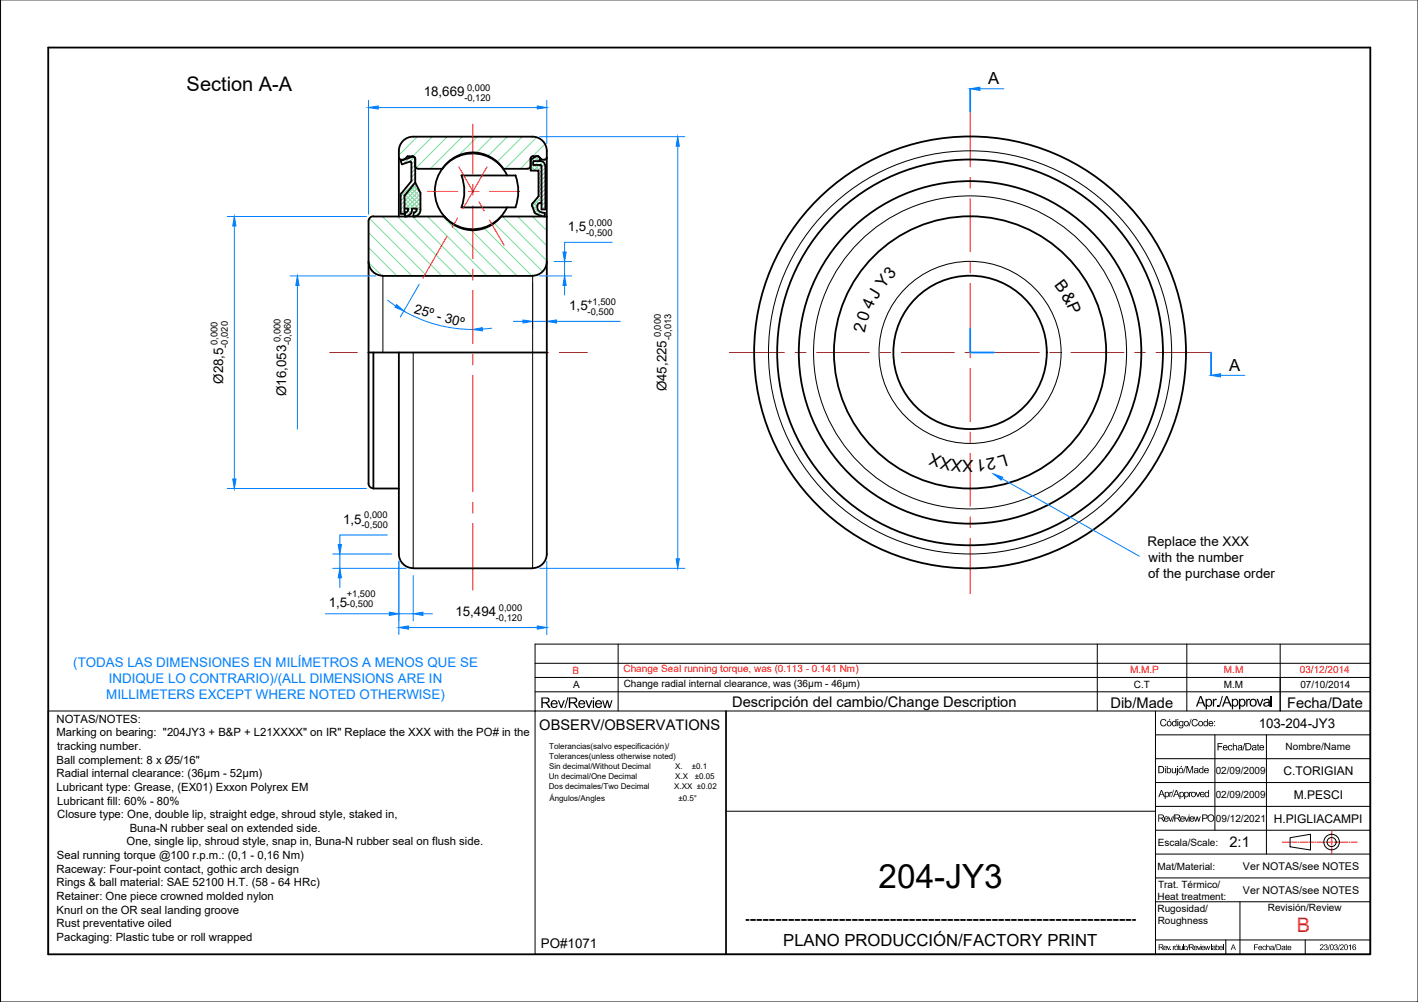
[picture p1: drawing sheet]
<svg xmlns="http://www.w3.org/2000/svg" width="297mm" height="210mm" viewBox="0 0 297 210" stroke-linecap="round" stroke-linejoin="round" font-family="sans-serif">
<!-- layer: B2 -->
<g fill="none" stroke="#007fff" stroke-width=".21">
<path d="M205.3 18.6h5M77.2 21v23.8M79.2 22.5h33.4M113.1 28.6h30.4M114.5 21v9.1M142 30.6v86.5M47.6 45.4h29.1M49.1 47.3v53M60.8 57.8h17.9M62.3 59.8v30.1M87.8 59.5l-4 6.9M111.6 59.3v9.5"/>
<path d="M113.1 57.8h6.6M114.5 56.3v12.5M116.1 54.8h3.6M118.3 54.8v3M118.3 59.8v2M128.2 50.8h-9.9v2M81.2 62.9l1.7 1.2M84.6 65.1a28.9 28.9 0 0 0 14.4 3.9M103 68.7l-2 .2M107.6 67.3h1.9M111.6 67.3h2.9M116.6 67.3h13.3"/>
<path d="M255.7 78.6h5.1M47.6 102.3h29.1M69.7 119.1h15.4M69.7 116h12.4M71.2 116v3.1M81.1 112.1h-9.9v2M83.6 117.6v15.3M113.1 119.1h30.4M114.5 117.6v15.3M209.9 100.3l28.8 16.2M68.1 128.6h13.5M71.2 121v2.1"/>
<path d="M83.6 128.6h3M85.6 131.5h27M86.6 120.6v9.5M88.6 128.6h2"/>
</g>
<g fill="#007fff" stroke="#007fff" stroke-width=".21">
<path d="M83.1 63.8l1.5 1.4-1.9-.8z"/>
<path d="M99 69l2-.4 .1 .7z"/>
<path d="M109.5 67l2.1 .3-2.1 .4z"/>
<path d="M114.5 67.3l2.1-.3v.7z"/>
<path d="M203.2 18.6l2.1-.3v.6z"/>
<path d="M112.6 131.1l1.9 .4-1.9 .3z"/>
<path d="M83.6 131.5l2-.4v.7z"/>
<path d="M77.2 22.5l2-.3v.6z"/>
<path d="M112.6 22.2l1.9 .3-1.9 .3z"/>
<path d="M48.8 100.3h.6l-.3 2z"/>
<path d="M49.1 45.4l.3 1.9h-.6z"/>
<path d="M142 28.6l.3 2h-.7z"/>
<path d="M141.6 117.1h.7l-.3 2z"/>
<path d="M118.3 57.8l.3 2h-.7z"/>
<path d="M117.9 52.8h.7l-.3 2z"/>
<path d="M86.6 128.6l2-.4v.7z"/>
<path d="M81.6 128.2l2 .4-2 .3z"/>
<path d="M71.2 119.1l.3 1.9h-.6z"/>
<path d="M70.9 114.1h.6l-.3 1.9z"/>
<path d="M253.7 78.6l2-.3v.7z"/>
<path d="M208.1 99.3l1.9 .7-.3 .6z"/>
<path d="M62.3 57.8l.3 2h-.6z"/>
</g>
<!-- layer: corte -->
<g fill="none" stroke="#6edd8a" stroke-width=".21">
<path d="M84.4 33.5l-.4 .4M85.7 39.8l2.4 2.4M85.8 33.1l-1.3 1.2M86.1 39.3l2 2M86.5 38.8l1.6 1.6M86.8 32.9l-1 1M86.9 38.3l.3 .3M87 33.6l-.8 .8M87 34.5l-.8 .8M87 35.4l-.8 .8M87 36.3l-.8 .8M87 37.2l-1.1 1.1"/>
<path d="M87 38.1l-3.1 3.1M87.2 38.7l-3.3 3.4M87.4 28.6l-3.8 3.9M87.5 39.3l-3.6 3.6M87.8 39.9l-3.9 4M90.5 28.6l-4.1 4.1M93.7 28.6l-6.5 6.6M96.8 28.6l-6.7 6.8M100 28.6l-4 4.1M103.1 28.6l-3.4 3.4M106.3 28.6l-4.1 4.1M109.4 28.6l-5.3 5.3"/>
<path d="M111.2 35.7h.1M111.2 34.8l1 .9M111.2 33.8l.5 .6M111.2 33.1l-2.2 2.3M111.5 33.3l.5 .5M111.7 33.1l-.5 .6M111.9 34.6l1.5 1.5M112 32.9l.8 .9M112.4 28.8l-6.6 6.6M112.8 34.6l.6 .6M112.8 39.1l.6 .6M112.8 38.2l.6 .6"/>
<path d="M112.8 37.3l.6 .6M112.8 36.4l.6 .6M113 33.6l-1.8 1.9M113.1 33.1l-.2-.2-1.7 1.7M113.7 33.9l-1.9 1.8M114.1 34.3l-1.4 1.4M114.2 30.2l-2.7 2.6M114.2 35.1l-1.4 1.4M114.2 36l-1.4 1.4M114.2 36.9l-1.4 1.4M114.2 37.8l-1.4 1.4M114.2 38.7l-1.4 1.4"/>
<path d="M114.2 39.6l-1.4 1.4M114.5 32.9l-.5 .6M77.2 51.9l6 5.9M77.2 48.7l9.1 9.1M77.2 55l2.8 2.8M77.4 45.8l12 12M80.1 45.4l12.5 12.4M83.3 45.4l12.4 12.4M84.7 44l-.8 .8M84.7 41.5l2.1 2.2 1.3-1.3M84.7 43.4l.4 .3M84.7 42.4l1.6 1.6"/>
<path d="M84.8 45.2l.1 .2M84.9 40.8l3.2 3.2M85 44.5l.7 .7M85.1 44.5l-.2 .2M85.3 40.3l2.8 2.8M85.5 44.1l.6 .6M86.3 44.2l-1.2 1.2M86.4 45.4l12.5 12.4M86.6 45.2l.1 .2M86.6 44.8l.3-.3 .5 .6M87.3 44.1l.6 .6M88.1 40.6l-3.1 3.1"/>
<path d="M88.1 41.5l-2.6 2.6M88.1 43.3l-.8 .8M88.1 44.2l-1.2 1.2M89.6 45.4l12.4 12.4M92.7 45.4l12.4 12.4M98.7 48.2l9.6 9.6M101.5 47.9l9.9 9.9M103.5 46.8l10.2 10.1M105.3 45.4l9.2 9.2M108.4 45.4l6.1 6.1M111.5 43.2l2.1 2.1M111.6 45.4l2.9 2.9"/>
<path d="M111.7 42.5l.9 .9M112.1 42l.7 .7M112.5 41.5l.9 .9M112.6 43l-.9 .9M112.6 43.9l-.6 .6M112.8 40.9l.6 .6M112.8 40l.6 .6M113.1 44.3l-.6 .6M114.1 44.9l-.3-.4-.7 .7M114.1 45.1l-.2 .3M114.2 40.5l-2.7 2.7M114.2 41.4l-1.1 1.2"/>
<path d="M114.2 42.3l-.8 .8M114.2 43.2l-.7 .7"/>
</g>
<!-- layer: centro -->
<g fill="none" stroke="#f00" stroke-width=".21">
<path d="M96.1 35l3.1 5.3M99 26v10.4M99 38.7v2.2M102 35l-5 8.7M203.2 23.4v11.5M203.2 37.2v2.2M89.6 40.1h6.3M93.6 49.5l-5 8.8M95.9 45.6l-1.2 2M98.1 40.1h2.2M99 43.1v11.1M99 56.4v2.2"/>
<path d="M100.3 42.2l1.1 2M102.5 46.1l3.1 5.3M102.6 40.1h6.3M203.2 41.6v11.1M203.2 55v2.2M203.2 59.4v11.1M69 73.8h5.9M77.2 73.8h2.2M81.6 73.8h11.1M94.9 73.8h2.2M99 78.6v24.4M99 60.8v11.2"/>
<path d="M99 74.2v2.2M99.4 73.8h11.1M112.7 73.8h2.2M117.2 73.8h5.8M152.8 73.8h11.6M166.6 73.8h2.2M171 73.8h11.1M184.3 73.8h2.3M188.8 73.8h11.1M202.1 73.8h2.3M203.2 72.7v2.2M203.2 77.2v11.1"/>
<path d="M206.6 73.8h11.1M219.9 73.8h2.2M224.4 73.8h11M237.7 73.8h2.2M242.1 73.8h11.6M203.2 90.5v2.2M203.2 95v11.1M99 105.2v2.3M99 109.7v13.9M203.2 108.3v2.2M203.2 112.7v11.6"/>
</g>
<!-- layer: A1 -->
<g fill="none" stroke="#000" stroke-width=".38">
<path d="M10.1 10h276.9v189.9h-276.9zM83.6 33l.4 .4M84 33.5h.5M85.9 33.8l.2 .2M86.2 34.1v3.8l-2.1 2.5M86.3 32.9l-2.4 .8 .3 .7 1.7-.6M86.4 32.8a.44 .44 0 0 1 .5 .5M86.4 32.7a.61 .61 0 0 1 .6 .6v4.9M86.4 32.7h-1l-.9 .7M86.5 28.6a2.98 2.98 0 0 0-2.9 3v13.8M86.6 28.6h25M86.9 34.7a.61 .61 0 0 0 .7 .6"/>
<path d="M87 38.2l-2.2 2.8M87 38.2l1.1 2.2v3.5M87.6 35.4h5.1M99 31.9a7.8 7.8 0 0 0-6.3 3.4M99.1 31.9a7.8 7.8 0 0 1 6.3 3.4M105.4 35.4h5.2M106.2 36.7a7.9 7.9 0 0 0-12.1-2.8 7.9 7.9 0 0 0 0 12.4 7.9 7.9 0 0 0 12.1-2.9M108 36.7a9.5 9.5 0 0 1 0 6.7M108 36.8l-11.3-.1a9.5 9.5 0 0 1 0 6.7M111.6 28.6a2.98 2.98 0 0 1 2.9 3v84.4a2.98 2.98 0 0 1-2.9 3M111.7 32.7a.55 .55 0 0 0-.5 .6v1.4a.61 .61 0 0 1-.7 .6M111.7 32.7h1.1l.6 .6"/>
<path d="M112.2 32.7h.3a.52 .52 0 0 1 .6 .2 .52 .52 0 0 1-.1 .6v.3M112.3 32.8l-1.1 .7v2.2h1.6v5.4l-1.2 1.5M113.2 34.5l.2 .2M113.2 33.7a1.04 1.04 0 0 1 1 1v9.2h-.8v-9.1M113.2 33.8h-1.5v.8h1.5M113.3 33.3l.3 .1M113.6 33.5h.6M114.5 33l-.4 .4M77.2 54.8a2.98 2.98 0 0 0 3 3M77.2 46.3v55M78.2 45.3a.99 .99 0 0 0-1 1M78.2 45.4l14.9-.1a7.7 7.7 0 0 0 6 2.9"/>
<path d="M80.2 57.8h31.4M83.9 41v3.8h.8v-3.8M84.1 40.4l-.2 .6M84.7 40.9v.1M84.7 43.7h.8v.2M84.9 44.5l-.1 .9M85.5 43.9l-.2 .4-.4 .2M86.3 43.9a1.38 1.38 0 0 1-1.2 1.4M86.3 43.9v-.2h1v.2M86.7 44.5l-.1 .9M87.2 43.9l-.1 .4-.5 .2M88.1 43.9a1.38 1.38 0 0 1-1.2 1.4"/>
<path d="M96.7 43.4h11.3M111.5 43.2l.5 1.2M111.5 42.6l-.1 .6M111.9 44.4l.3 .3M112.6 43.1a1.26 1.26 0 0 0 1.5 1.5v.8l-.9-.2-1-.5M113 42.5l-.4 .5M113.4 42.5l-.3 .1M114.5 45.4l-9.5-.1a7.7 7.7 0 0 1-6 2.9M114.5 54.8a2.98 2.98 0 0 1-2.9 3M77.2 73.8h37.3M78.2 73.8v28.5h5.4M83.6 73.8v42.2a2.98 2.98 0 0 0 2.9 3"/>
<path d="M77.2 101.3a.99 .99 0 0 0 1 1M86.6 119.1h25M156.3 192.7h.5M157.3 192.7h.9M158.6 192.7h.9M160 192.7h.9M161.3 192.7h.9M162.6 192.7h.9M163.9 192.7h.9M165.3 192.7h.9M166.6 192.7h.9M168 192.7h.9"/>
<path d="M169.3 192.7h.9M170.6 192.7h.9M171.9 192.7h.9M173.3 192.7h.9M174.6 192.7h.9M176 192.7h.9M177.3 192.7h.9M178.6 192.7h.9M179.9 192.7h.9M181.3 192.7h.9M182.6 192.7h.9M184 192.7h.9"/>
<path d="M185.3 192.7h.9M186.6 192.7h.9M187.9 192.7h.9M189.3 192.7h.9M190.6 192.7h.9M192 192.7h.9M193.3 192.7h.9M194.6 192.7h.9M195.9 192.7h.9M197.3 192.7h.9M198.6 192.7h.9M200 192.7h.9"/>
<path d="M201.3 192.7h.9M202.6 192.7h.9M203.9 192.7h.9M205.3 192.7h.9M206.6 192.7h.9M208 192.7h.9M209.3 192.7h.9M210.6 192.7h.9M211.9 192.7h.9M213.3 192.7h.9M214.6 192.7h.9M216 192.7h.9"/>
<path d="M217.3 192.7h.9M218.6 192.7h.9M219.9 192.7h.9M221.3 192.7h.9M222.6 192.7h.9M224 192.7h.9M225.3 192.7h.9M226.6 192.7h.9M228 192.7h.8M229.3 192.7h.9M230.6 192.7h.9M232 192.7h.9"/>
<path d="M233.3 192.7h.9M234.6 192.7h.9M236 192.7h.8M237.3 192.7h.5"/>
<circle cx="203.2" cy="73.8" r="45.2"/>
<circle cx="203.2" cy="73.8" r="40.4"/>
<circle cx="203.2" cy="73.8" r="35.9"/>
<circle cx="203.2" cy="73.8" r="28.5"/>
<circle cx="203.2" cy="73.8" r="16.1"/>
</g>
<!-- layer: 02 -->
<g fill="none" stroke="#000" stroke-width=".21">
<path d="M80.2 57.8v16M111.6 57.8v61.3M86.6 73.8v45.3"/>
<circle cx="203.2" cy="73.8" r="42.2"/>
<circle cx="203.2" cy="73.8" r="32.8"/>
<circle cx="203.2" cy="73.8" r="19.1"/>
</g>
<!-- layer: A1 -->
<path d="M203.2 18.6v4.8M203.2 68.8v5h5M253.7 73.8v4.8" fill="none" stroke="#007fff" stroke-width=".38"/>
<circle cx="87" cy="33.3" r=".19" fill="#000"/>
<!-- layer: B1 -->
<g fill="none" stroke="#000" stroke-width=".21">
<path d="M.1 0h296.9v209.9h-296.9zM112.1 139h174.9M129.5 134.9v14M229.9 134.9v14M248.6 134.9v14M268.2 134.9v14M287 134.9h-174.9v14h-102v51M112.1 148.9h174.9v51h-174.9zM112.1 141.9h174.9M112.1 144.9h174.9M152.1 148.9v51M242 158.9h45"/>
<path d="M242 153.9h45M242 148.9v51M254.5 153.9v20M265.3 153.9v25M152.1 169.9h89.9M242 178.9h45M242 168.9h45M242 173.9h45M242 163.9h45M270.2 175.5l4.3-.7v3.3l-4.3-.7zM242 188.9h45M242 183.9h45"/>
<path d="M242 196.9h45M256.8 196.9v3M259.7 188.9v11M273.4 196.9v3"/>
<circle cx="278.9" cy="176.4" r="1.63"/>
<circle cx="278.9" cy="176.4" r=".95"/>
</g>
<g fill="#000">
<path d="M122.6 146.7h.3l.4 1.3 .5-1.3h.3l-.6 1.6h-.3zM126.1 146.7h.3l.3 1.3 .4-1.3h.3l.3 1.2 .3-1.2h.3l-.5 1.6h-.3l-.3-1.2-.3 1.2h-.3zM249.5 150.6h.1l-.4 1.6h-.2zM249.7 150.9l.6-.3 .5 .2 .1 .3h-.2l-.2-.3h-.4l-.3 .5v.4l.3 .3 .4-.1 .2-.3 .2 .1-.2 .4-.6 .1-.3-.2-.2-.3zM254.1 146.4h.2v.3l.2-.3h.3v.3a.36 .36 0 0 0-.4 .1 .36 .36 0 0 0-.1 .4v.8h-.2zM255 147.7h.3v.3h-.3zM256 145.8h.2l-.6 2.3h-.3zM257.4 156.2l.6-.1 .2 .3h-.2a.35 .35 0 0 0-.6 0 .35 .35 0 0 0 .1 .5l.3 .2 .2-.3h.2l-.3 .4h-.4l-.3-.3zM258.3 155.7h.1v.5l.3-.1 .4 .1v1h-.2v-.7a.27 .27 0 0 0-.3-.3 .27 .27 0 0 0-.2 .4v.6h-.1zM260.7 155.7h.1l-.4 1.5h-.1zM261.1 146.4h.2v.3l.2-.3h.3v.3a.36 .36 0 0 0-.4 0 .36 .36 0 0 0-.1 .5v.8h-.2zM263.4 155.8l.2-.1v.4h.2l-.2 .1v.8h.2v.2a.25 .25 0 0 1-.3 0 .25 .25 0 0 1-.1-.3v-.7h-.1z"/>
<path d="M263.2 146.4h.3l.4 1.3 .5-1.3h.3l-.6 1.6h-.3zM245 165.9l.1 .1 .2-.1h.3l-.4 .3-.1 .8h-.1zM244.7 171h.2l.3 .9 .3-.9h.2l-.4 1.1h-.2zM245.8 165.5h.1l-.4 1.5h-.2zM245.9 170.6h.2l-.5 1.5h-.1zM245.5 160.9h.1v.8a.28 .28 0 0 0 .4 .1 .28 .28 0 0 0 .2-.3v-.6h.2v1.1h-.2v-.2l-.2 .2-.4-.1-.1-.1zM248.3 160.5h.1l-.4 1.5h-.2zM248.1 171h.2l.3 .9 .3-.9h.2l-.4 1.1h-.2zM248.5 160.5h.3l.4 1.3 .5-1.3h.2v1.5h-.1v-1.3l-.5 1.3h-.2l-.4-1.3v1.3h-.2zM249 165.9l.2 .1 .2-.1h.2v.2l-.4 .1v.8h-.2zM250 171h.2l.3 .9 .2-.9h.2l.2 .9 .3-.9h.1l-.3 1.1h-.2l-.2-.8-.2 .8h-.2zM250.4 165.9h.2l.3 .9 .3-.9h.2l-.4 1.1h-.1z"/>
<path d="M244.4 198.2h.1l.3 .7 .3-.7h.1l-.3 .8h-.2zM245.2 198.9h.1v.1h-.1zM245.7 198.2l.1 .1 .1-.2 .3 .1-.3 .2v.6h-.2zM246.8 197.9l.2-.1v.4h.1l-.1 .1v.6l.2 .1-.4-.1zM247.1 198.2h.2v.4a.21 .21 0 0 0 .1 .3 .21 .21 0 0 0 .2-.3v-.4h.2v.8l-.1-.1-.2 .1a.28 .28 0 0 1-.3 0 .28 .28 0 0 1-.1-.3zM247.8 197.8h.2v1.2h-.2zM249 197.8l-.2 1.3h-.1zM250.7 198.2h.2l.2 .7 .3-.7h.1l-.3 .8h-.1zM252.3 198.2h.2l.2 .7 .1-.7h.2l.2 .6 .2-.6h.1l-.3 .8h-.1l-.2-.7-.1 .7h-.2zM253.7 197.8h.2v1.2h-.2zM256.1 197.8h.2v1.2h-.2zM262.7 197.8h.8v.2h-.6v.3h.5v.2h-.5v.5h-.2z"/>
<path d="M264.5 198.3l.1-.1a.38 .38 0 0 1 .6 .2l-.2-.1a.27 .27 0 0 0-.4 .3 .27 .27 0 0 0 .4 .2l.2-.1-.3 .4-.4-.2zM265.2 197.8h.2v.5l.1-.2 .4 .1 .1 .8h-.2v-.5a.22 .22 0 0 0-.2-.2 .22 .22 0 0 0-.2 .3v.4h-.2zM267.2 197.8h.1l-.3 1.3h-.1zM269.4 197.9l.1-.1v.4h.2l-.2 .1v.6l.2 .1-.3-.1v-.6h-.1zM276.5 198l.2-.2 .5 .2v.3l-.5 .6h.6v.1h-.8l.5-.7a.24 .24 0 0 0 0-.4 .25 .25 0 0 0-.4 .3h-.1zM277.4 197.9l.5-.1a.29 .29 0 0 1 .2 .3 .29 .29 0 0 1-.2 .3l.2 .1-.1 .5h-.5l-.1-.2 .1-.1a.24 .24 0 0 0 .2 .2 .24 .24 0 0 0 .3-.2 .24 .24 0 0 0-.3-.2v-.2a.2 .2 0 0 0 .2-.1 .2 .2 0 0 0-.2-.2 .2 .2 0 0 0-.2 .2l-.1-.1zM278.5 197.8l-.3 1.3h-.1zM279.5 198l.5-.2 .2 .2-.2 .4 .2 .1v.3l-.4 .3a.23 .23 0 0 1-.2-.1 .23 .23 0 0 1 0-.3 .25 .25 0 0 0 .3 .3 .25 .25 0 0 0 .2-.3 .25 .25 0 0 0-.3-.2v-.2a.2 .2 0 0 0 .2-.1 .2 .2 0 0 0-.1-.2 .2 .2 0 0 0-.3 .2l-.1-.1zM280.6 197.8l-.2 1.3h-.2zM280.8 197.9l.3-.1a.43 .43 0 0 1 .4 .5 .43 .43 0 0 1-.4 .4l-.2 .2h.6v.1h-.8l.3-.4a.32 .32 0 0 0 .3-.3 .32 .32 0 0 0-.2-.4l-.4 .3zM282.5 198.1l.5-.3v1.2h-.2v-.9l-.2 .2z"/>
<path d="M119.2 146.1h1.3l.3 .2 .1 .7-.6 .3 .4 .3 .4 .7h-.3l-.8-1h-.5v1h-.3zM119.5 146.3v.8l.7-.1a.37 .37 0 0 0 .4-.3 .37 .37 0 0 0-.4-.4z"/>
<path d="M121.2 147l.5-.3 .7 .2 .2 .6h-1.2v.2l.3 .4 .5-.1 .1-.2h.3l-.1 .3-.3 .2-.8-.1-.3-.4zM121.7 146.9l-.3 .4 .9-.1a.45 .45 0 0 0-.6-.3z"/>
<path d="M124.2 146.1h.2v.3h-.2zM124.2 146.7h.2v1.6h-.2z"/>
<path d="M124.8 147l.5-.3 .7 .2 .1 .6h-1.2l.1 .4 .3 .2 .4-.1 .1-.2h.3l-.3 .4-.6 .1-.4-.2-.1-.3zM125.1 147l-.1 .3h.8v-.1a.44 .44 0 0 0-.7-.2z"/>
<path d="M244.4 151.6a.55 .55 0 0 1 1.1 0 .55 .55 0 0 1-1.1 0zM244.7 151.2l-.1 .5a.36 .36 0 0 0 .6 .2 .36 .36 0 0 0-.1-.6zM245 150.6h.2l-.4 .3z"/>
<path d="M245.6 151.2l.3-.2 .3 .2v-.6h.3v1.5l-.2-.1-.2 .2-.4-.1-.2-.4zM245.7 151.3v.1a.36 .36 0 0 0 .1 .5 .36 .36 0 0 0 .4 0 .36 .36 0 0 0 0-.5l-.1-.2z"/>
<path d="M246.6 150.6h.2v.2h-.2zM246.6 151.1h.2v1h-.2z"/>
<path d="M247 151.2l.3-.2 .4 .2 .2-.1-.1 1.3-.5 .2-.3-.3 .1-.1a.3 .3 0 0 0 .4 .2 .3 .3 0 0 0 .2-.4l-.1 .1-.6-.1-.1-.3zM247.3 151.2l-.2 .6 .4 .2 .2-.1v-.5l-.1-.2z"/>
<path d="M248 151.6a.55 .55 0 0 1 1.1 0 .55 .55 0 0 1-1.1 0zM248.3 151.2l-.1 .5 .2 .2a.38 .38 0 0 0 .4-.3 .38 .38 0 0 0-.5-.4z"/>
<path d="M251.4 145.8h.3l.8 2.2h-.3l-.2-.7h-.9l-.3 .7h-.3zM251.5 146l-.4 1.1h.8z"/>
<path d="M251.1 151.2l.3-.2 .5 .2 .1 .6-.2 .3-.4 .1-.3-.3-.1-.4zM251.4 151.2l-.2 .2a.38 .38 0 0 0 .2 .6 .38 .38 0 0 0 .5-.3 .38 .38 0 0 0-.2-.5z"/>
<path d="M252.5 146.4h.3v.2l.2-.2h.5l.4 .6v.5l-.2 .4-.6 .2-.3-.3v.8h-.3zM253.1 146.6l-.3 .4v.4l.3 .4a.59 .59 0 0 0 .5-.6 .59 .59 0 0 0-.5-.6z"/>
<path d="M252.2 151.2l.2-.2 .4 .2v-.6h.2v1.5l-.2-.1-.4 .2-.2-.2zM252.4 151.2l-.1 .2v.4a.36 .36 0 0 0 .6 0 .36 .36 0 0 0-.2-.6z"/>
<path d="M253.2 151.2l.6-.2 .4 .4v.3h-.8a.3 .3 0 0 0 .2 .3 .3 .3 0 0 0 .3-.2h.3l-.3 .3-.6-.1-.2-.3zM253.5 151.2l-.1 .3h.5v-.3z"/>
<path d="M254.3 151.1h.2v.2h-.2zM254.3 151.9h.2v.2h-.2z"/>
<path d="M256.8 145.8h.3l.9 2.2h-.3l-.2-.7h-1l-.2 .7h-.3zM257 146l-.4 1.1h.8z"/>
<path d="M256.2 156.3l.4-.2h.3l.3 .6h-.8v.1l.2 .3 .3-.3 .3 .1-.1 .1-.2 .2h-.5l-.3-.4zM256.4 156.3v.2h.5l-.1-.3z"/>
<path d="M258 146.4h.3v.2l.2-.2h.5l.4 .6v.6l-.3 .4-.5 .1-.3-.3v.8h-.3zM258.4 146.7l-.1 .4v.4a.45 .45 0 0 0 .7 .2 .45 .45 0 0 0 .2-.6l-.1-.3a.4 .4 0 0 0-.7-.1z"/>
<path d="M259.5 146.4h.3v.2l.2-.2h.5l.3 .3 .1 .3v.5l-.2 .4-.6 .2-.3-.3v.8h-.3zM260 146.7l-.2 .3v.5l.2 .3a.59 .59 0 0 0 .6-.6 .59 .59 0 0 0-.6-.6z"/>
<path d="M259.4 156.2l.5-.1 .3 .1 .1 1h-.2l-.1-.2-.2 .2-.5-.1v-.4l.3-.1a.25 .25 0 0 0 .3 0 .25 .25 0 0 0 .1-.3l-.4-.1-.2 .2h-.1zM259.5 156.7a.24 .24 0 0 0 .1 .3 .24 .24 0 0 0 .4 0 .24 .24 0 0 0-.1-.4z"/>
<path d="M260.9 155.7h.7l.4 .2 .2 .7-.3 .5-1 .1zM261.1 155.8v1.2h.6l.2-.4v-.5l-.3-.3z"/>
<path d="M261.8 147.2a.79 .79 0 0 1 1.5 0 .79 .79 0 0 1-1.5 0zM262.2 146.7l-.2 .4 .1 .4 .2 .3h.4l.3-.3-.1-.7-.2-.2z"/>
<path d="M262.4 156.1h.5l.2 .1 .2 1h-.3v-.2l-.2 .2-.5-.1a.44 .44 0 0 1 .1-.5 .44 .44 0 0 1 .6-.1 .26 .26 0 0 0-.2-.3 .26 .26 0 0 0-.3 .2h-.2zM262.5 156.7a.27 .27 0 0 0 .2 .4 .27 .27 0 0 0 .3-.4z"/>
<path d="M263.9 156.2l.6-.1 .3 .5v.1l-.8 .1a.3 .3 0 0 0 .3 .3 .3 .3 0 0 0 .3-.3l.2 .1-.2 .3-.6-.1-.2-.2zM264.1 156.3l-.1 .2h.6l-.2-.3z"/>
<path d="M264.7 146.6l.6-.2 .6 .2 .2 1.4h-.3v-.2l-.8 .3-.3-.3a.69 .69 0 0 1 .9-.8 .35 .35 0 0 0-.2-.4 .35 .35 0 0 0-.4 .3h-.3zM265 147.4l-.1 .1a.41 .41 0 0 0 .5 .3 .41 .41 0 0 0 .3-.5v-.1z"/>
<path d="M244 165.9l.2 .1 .4-.1 .3 .4v.4l-.2 .3-.5-.1v.5h-.2zM244.3 166l-.1 .7a.36 .36 0 0 0 .5 0 .36 .36 0 0 0 0-.5l-.2-.2z"/>
<path d="M244.4 160.5h.2v.5l.5-.1 .2 .2v.6l-.2 .3-.5-.1-.2 .1zM244.7 161.1l-.1 .2a.35 .35 0 0 0 .1 .5 .35 .35 0 0 0 .4-.1 .35 .35 0 0 0 0-.4l-.1-.3z"/>
<path d="M246.3 165.5h.2l.6 1.5h-.2l-.2-.5h-.6l-.2 .5h-.2zM246.4 165.6l-.2 .8h.5z"/>
<path d="M246 170.6h.7a.43 .43 0 0 1 .5 .4 .43 .43 0 0 1-.4 .5l.5 .6h-.2l-.5-.6h-.4v.6h-.2zM246.2 170.8v.5h.4a.27 .27 0 0 0 .4-.2 .27 .27 0 0 0-.3-.3z"/>
<path d="M246.5 160.5h.2v.2h-.2zM246.5 160.9h.2v1.2a.29 .29 0 0 1-.1 .3 .29 .29 0 0 1-.3 0l.2-.2z"/>
<path d="M247 161l.6-.1 .2 .1 .1 .5-.3 .4-.4 .1-.3-.2zM247.1 161.1l-.1 .3a.37 .37 0 0 0 .6 .4 .37 .37 0 0 0 0-.7l-.1-.1zM247.4 160.5h.2l-.3 .3z"/>
<path d="M247.1 165.9l.2 .1 .4-.1 .3 .3-.1 .7-.3 .1-.3-.1v.5h-.2zM247.4 166l-.1 .6a.37 .37 0 0 0 .6 0 .37 .37 0 0 0-.2-.6z"/>
<path d="M247.3 171.3l.3-.3 .5 .1 .1 .5-.8 .1 .3 .3 .5-.2-.1 .2-.2 .1h-.5l-.2-.3zM247.5 171.2l-.1 .3h.6l-.2-.3z"/>
<path d="M248.1 165.9l.1 .1 .2-.1 .5 .1 .1 .4-.3 .6-.4-.1v.5h-.2zM248.4 166l-.2 .3 .1 .3a.34 .34 0 0 0 .5 .1 .34 .34 0 0 0 0-.5z"/>
<path d="M249 170.6h.2v.2h-.2zM249 171h.2v1.1h-.2z"/>
<path d="M249.5 166.5a.55 .55 0 0 1 1.1 0 .55 .55 0 0 1-1.1 0zM249.8 166l-.1 .6a.35 .35 0 0 0 .5 .2 .35 .35 0 0 0 .1-.5l-.2-.3z"/>
<path d="M249.3 171.2l.5-.2 .3 .3 .1 .3h-.8l.3 .4 .5-.2-.2 .3h-.5l-.3-.2zM249.5 171.2l-.1 .3h.6a.32 .32 0 0 0-.2-.3 .32 .32 0 0 0-.3 0z"/>
<path d="M250.2 161l.4-.1a.34 .34 0 0 1 .4 .4l.1 .7-.2-.1-.4 .1a.35 .35 0 0 1-.4-.5 .35 .35 0 0 1 .5-.2h.2a.26 .26 0 0 0-.2-.3 .26 .26 0 0 0-.3 .2h-.2zM250.3 161.6a.24 .24 0 0 0 .1 .3 .24 .24 0 0 0 .3-.1l.2-.4z"/>
<path d="M251.8 170.6h.8l.4 .3-.2 .5-.8 .1v.6h-.2zM252 170.8v.5l.8-.1-.1-.4z"/>
<path d="M251.2 161.1l.2-.2 .5 .1v-.5h.2v1.5l-.2-.1-.5 .1-.2-.2zM251.5 161.1l-.2 .3 .1 .3a.38 .38 0 0 0 .6-.2 .38 .38 0 0 0-.3-.5z"/>
<path d="M251.4 166l.6-.1 .3 .3v.3h-.8l.1 .1a.3 .3 0 0 0 .3 .3 .3 .3 0 0 0 .3-.3l.1 .1-.2 .3-.6-.1-.1-.2zM251.7 166l-.2 .3h.7l-.2-.3z"/>
<path d="M252.9 171.4a.76 .76 0 0 1 1.5 0 .76 .76 0 0 1-1.5 0zM253.3 170.9l-.2 .3 .1 .6 .3 .2 .5-.1 .2-.3-.1-.6-.2-.2z"/>
<path d="M252.4 161l.5-.1 .3 .3v.3h-.8a.3 .3 0 0 0 .3 .3 .3 .3 0 0 0 .3-.2l.2 .1-.2 .3-.7-.1-.1-.6zM252.5 161.1l-.1 .2h.6l-.2-.3z"/>
<path d="M252.4 166.1l.2-.2 .5 .1v-.5h.2v1.5l-.2-.2-.2 .2-.4-.1zM252.7 166l-.2 .3v.3a.33 .33 0 0 0 .6 .1 .33 .33 0 0 0-.1-.5z"/>
<path d="M243.7 198.3l.3-.2 .4 .1 .1 .4-.7 .1 .2 .2 .5-.1-.1 .1-.3 .2-.3-.1zM243.9 198.3v.2h.4a.25 .25 0 0 0-.1-.2 .25 .25 0 0 0-.3 0z"/>
<path d="M246 198.6a.45 .45 0 0 1 .9 0 .45 .45 0 0 1-.9 0zM246.2 198.6a.3 .3 0 0 0 .6 0 .3 .3 0 0 0-.6 0zM246.5 197.8h.2l-.4 .2z"/>
<path d="M248 198.6a.45 .45 0 0 1 .9 0 .45 .45 0 0 1-.9 0zM248.1 198.6a.3 .3 0 0 0 .6 0 .3 .3 0 0 0-.6 0z"/>
<path d="M249.1 197.8h.8l.1 .2v.3l-.3 .2 .4 .5h-.2l-.4-.5h-.3v.5h-.1zM249.2 198v.3h.4a.2 .2 0 0 0 .3-.1 .2 .2 0 0 0-.3-.2z"/>
<path d="M250.1 198.3l.2-.2 .4 .1 .2 .4-.7 .1 .2 .2 .5-.1-.1 .1-.3 .2-.3-.1zM250.3 198.3l-.1 .2h.5l-.1-.2z"/>
<path d="M251.5 197.8h.2v.2h-.2zM251.5 198.2h.2v.8h-.2z"/>
<path d="M251.7 198.3l.5-.2 .2 .3v.2h-.6a.26 .26 0 0 0 .2 .3 .26 .26 0 0 0 .3-.2l.1 .1-.1 .2h-.5l-.2-.3zM251.9 198.3l-.1 .2h.5l-.1-.2z"/>
<path d="M253.9 198.3l.3-.2a.28 .28 0 0 1 .3 .1 .28 .28 0 0 1 .1 .3l.1 .5h-.4a.3 .3 0 0 1-.4-.3 .3 .3 0 0 1 .4-.2 .17 .17 0 0 0 .1-.3 .17 .17 0 0 0-.3 .1l-.1 .1zM254.1 198.7a.2 .2 0 0 0 .2 .2 .2 .2 0 0 0 .2-.2z"/>
<path d="M254.7 197.8h.1v.5l.4-.2 .2 .3-.2 .6-.4-.1-.1 .1zM254.9 198.3l-.1 .3a.27 .27 0 0 0 .4 .3 .27 .27 0 0 0 .1-.5l-.2-.1z"/>
<path d="M255.4 198.3l.2-.2 .5 .2v.3h-.6l.2 .3 .4-.1-.1 .2-.6-.1zM255.6 198.3l-.1 .2h.5l-.1-.2z"/>
<path d="M263.6 198.3l.3-.2 .4 .1 .1 .4-.7 .1 .2 .2 .5-.1-.1 .1-.3 .2-.3-.1zM263.9 198.3l-.1 .2h.4l-.1-.2z"/>
<path d="M266.2 198.2l.4-.1 .2 .2 .1 .7-.6 .1-.2-.2a.33 .33 0 0 1 .1-.4 .33 .33 0 0 1 .4 0 .2 .2 0 0 0-.1-.3 .2 .2 0 0 0-.3 .2h-.1zM266.3 198.7a.2 .2 0 0 0 .1 .3 .2 .2 0 0 0 .2-.3l.1-.1z"/>
<path d="M267.4 197.8h.7l.2 .2 .1 .6-.3 .4h-.7zM267.5 198v.9h.5l.2-.3-.1-.6z"/>
<path d="M268.5 198.2h.2a.32 .32 0 0 1 .4 0 .32 .32 0 0 1 .1 .3l.1 .5h-.4a.28 .28 0 0 1-.4 0 .28 .28 0 0 1 0-.4l.2-.1a.2 .2 0 0 0 .3-.1 .2 .2 0 0 0-.2-.2 .2 .2 0 0 0-.2 .2h-.1zM268.6 198.7a.2 .2 0 0 0 .2 .3 .2 .2 0 0 0 .2-.1 .21 .21 0 0 0-.1-.3 .21 .21 0 0 0-.3 .1z"/>
<path d="M269.7 198.3l.5-.2 .3 .3v.2h-.6a.26 .26 0 0 0 .2 .3 .26 .26 0 0 0 .3-.2l.1 .1-.2 .2h-.4l-.2-.3zM269.9 198.3v.2h.5l-.1-.2z"/>
<path d="M278.7 197.9l.5-.1 .1 .2 .1 .6-.2 .4h-.4l-.2-.2zM278.9 198l-.1 .5a.3 .3 0 0 0 0 .4 .3 .3 0 0 0 .4-.1 .3 .3 0 0 0 0-.4v-.4z"/>
<path d="M281.7 197.9l.4-.1 .2 .2v.7l-.2 .3h-.3l-.2-.2zM281.8 198v.7a.25 .25 0 0 0 .3 .2 .25 .25 0 0 0 .1-.4l-.1-.5z"/>
<path d="M283.4 197.9l.5-.1 .1 .3h-.1a.26 .26 0 0 0-.4-.1 .26 .26 0 0 0-.1 .4l.1-.1a.4 .4 0 0 1 .6 .3 .4 .4 0 0 1-.4 .5 .4 .4 0 0 1-.4-.5zM283.4 198.7a.3 .3 0 0 0 .6 0 .3 .3 0 0 0-.6 0z"/>
</g>
<path d="M266.3 145.8v2.2" fill="none" stroke="#000" stroke-width=".25"/>
<!-- layer: F1 -->
<g fill="none" stroke="#f00" stroke-width=".21">
<path d="M268.6 176.4h1.3M270.1 176.4h.2M270.6 176.4h1.1M271.9 176.4h.2M272.4 176.4h1.1M273.7 176.4h.2M274.1 176.4h1.1M275.4 176.4h.3M275.9 176.4h1.1M277.2 176.4h.2M277.7 176.4h1.1M279 174.1v1.1"/>
<path d="M279 175.4v.3M279 175.9v1.1M279 177.2v.2M279 177.6v1.2M279 176.4h.2M279.5 176.4h1.1M280.8 176.4h.2M281.2 176.4h1.1M282.6 176.4h.2M283 176.4h1.3"/>
</g>
<text font-size="7" x="184.1" y="186.1">204-JY3</text>
<text font-size="4.2" x="39.1" y="19">Section A-A</text>
<text font-size="4.2" fill="#f00" x="271.7" y="195.3">B</text>
<g font-size="3.5">
<text x="207" y="17.7">A</text>
<text x="186.6" y="58.7" transform="rotate(-46 186.6 58.7)">3</text>
<text x="220.8" y="59.7" transform="rotate(53 220.8 59.7)">B</text>
<text x="182.6" y="65" transform="rotate(-65 182.6 65)">4</text>
<text x="183.7" y="62.8" transform="rotate(-59 183.7 62.8)">J</text>
<text x="185.1" y="60.6" transform="rotate(-52 185.1 60.6)">Y</text>
<text x="222.2" y="61.9" transform="rotate(59 222.2 61.9)">&amp;</text>
<text x="223.4" y="64" transform="rotate(66 223.4 64)">P</text>
<text x="181.1" y="69.8" transform="rotate(-79 181.1 69.8)">2</text>
<text x="181.7" y="67.4" transform="rotate(-72 181.7 67.4)">0</text>
<text x="257.5" y="77.7">A</text>
<text x="208.4" y="95.8" transform="rotate(169 208.4 95.8)">2</text>
<text x="210.6" y="95.1" transform="rotate(164 210.6 95.1)">L</text>
<text x="201.7" y="96.3" transform="rotate(-174 201.7 96.3)">X</text>
<text x="206.4" y="96.2" transform="rotate(175 206.4 96.2)">1</text>
<text x="164.1" y="198.2">PLANO PRODUCCIÓN/FACTORY PRINT</text>
</g>
<g font-size="3.1">
<text x="113.1" y="148.3">Rev/Review</text>
<text x="153.4" y="148.2">Descripción del cambio/Change Description</text>
<text x="232.6" y="148.3">Dib/Made</text>
<text x="269.6" y="148.3">Fecha/Date</text>
<text x="113" y="153">OBSERV/OBSERVATIONS</text>
<text x="257.5" y="177.5">2:1</text>
</g>
<g font-size="2.8">
<text x="88.8" y="20.2">18,669</text>
<text x="118.9" y="48.5">1,5</text>
<text x="86.6" y="65.7" transform="rotate(15 86.6 65.7)">25º - 30º</text>
<text x="119.2" y="65">1,5</text>
<text x="46.8" y="80.4" transform="rotate(-90 46.8 80.4)">Ø28,5</text>
<text x="60" y="82.9" transform="rotate(-90 60 82.9)">Ø16,053</text>
<text x="139.6" y="82" transform="rotate(-90 139.6 82)">Ø45,225</text>
<text x="71.9" y="109.7">1,5</text>
<text x="240.4" y="114.4">Replace the XXX</text>
<text x="240.6" y="117.7">with the number</text>
<text x="240.5" y="121.1">of the purchase order</text>
<text x="68.9" y="127.2">1,5</text>
<text x="95.4" y="129.1">15,494</text>
<text x="263.7" y="152.5">103-204-JY3</text>
<text x="113.3" y="198.5">PO#1071</text>
</g>
<g font-size="2.8" fill="#007fff">
<text x="15.4" y="139.6">(TODAS LAS DIMENSIONES EN MILÍMETROS A MENOS QUE SE</text>
<text x="22.8" y="143">INDIQUE LO CONTRARIO)/(ALL DIMENSIONS ARE IN</text>
<text x="22.3" y="146.4">MILLIMETERS EXCEPT WHERE NOTED OTHERWISE)</text>
</g>
<g font-size="2.5">
<text x="268.8" y="162.3">C.TORIGIAN</text>
<text x="271" y="167.3">M.PESCI</text>
<text x="266.9" y="172.3">H.PIGLIACAMPI</text>
</g>
<g font-size="2.4">
<text x="11.8" y="151.4">NOTAS/NOTES:</text>
<text x="11.8" y="154.2">Marking on bearing: &quot;204JY3 + B&amp;P + L21XXXX&quot; on IR&quot; Replace the XXX with the PO# in the</text>
<text x="11.8" y="159.9">Ball complement: 8 x Ø5/16&quot;</text>
<text x="12" y="157.1">tracking number.</text>
<text x="11.8" y="162.8">Radial internal clearance: (36µm - 52µm)</text>
<text x="11.8" y="165.7">Lubricant type: Grease, (EX01) Exxon Polyrex EM</text>
<text x="12" y="168.5">Lubricant fill: 60% - 80%</text>
<text x="12" y="171.4">Closure type: One, double lip, straight edge, shroud style, staked in,</text>
<text x="11.9" y="180">Seal running torque @100 r.p.m.: (0,1 - 0,16 Nm)</text>
<text x="26.5" y="177.1">One, single lip, shroud style, snap in, Buna-N rubber seal on flush side.</text>
<text x="27.2" y="174.3">Buna-N rubber seal on extended side.</text>
<text x="11.8" y="182.8">Raceway: Four-point contact, gothic arch design</text>
<text x="11.8" y="185.6">Rings &amp; ball material: SAE 52100 H.T. (58 - 64 HRc)</text>
<text x="11.8" y="188.5">Retainer: One piece crowned molded nylon</text>
<text x="11.8" y="191.4">Knurl on the OR seal landing groove</text>
<text x="11.8" y="194.2">Rust preventative oiled</text>
<text x="11.8" y="197.1">Packaging: Plastic tube or roll wrapped</text>
</g>
<g font-size="2.2">
<text x="260.4" y="182.2">Ver NOTAS/see NOTES</text>
<text x="260.4" y="187.2">Ver NOTAS/see NOTES</text>
</g>
<g font-size="2.1" fill="#f00">
<text x="119.9" y="141.2">B</text>
<text x="130.6" y="140.9">Change Seal running torque, was (0.113 - 0.141 Nm)</text>
<text x="236.7" y="141.1">M.M.P</text>
<text x="256.4" y="141.1">M.M</text>
<text x="272.3" y="141.1">03/12/2014</text>
</g>
<g font-size="2.1">
<text x="130.6" y="143.9">Change radial internal clearance, was (36µm - 46µm)</text>
<text x="120.1" y="144.1">A</text>
<text x="237.5" y="144.1">C.T</text>
<text x="256.4" y="144.1">M.M</text>
<text x="272.4" y="144.1">07/10/2014</text>
<text x="243.2" y="152.1">d</text>
<text x="242.2" y="162">dD</text>
<text x="242.3" y="162">e</text>
<text x="255.2" y="157.2">c</text>
<text x="269.3" y="157.2">Nombre/Name</text>
<text x="242.5" y="167">p</text>
<text x="254.7" y="162.2">02/09/2009</text>
<text x="254.7" y="167.2">02/09/2009</text>
<text x="242.4" y="172.1">eO</text>
<text x="243" y="172.1">/i</text>
<text x="254.7" y="172.2">09/12/2021</text>
<text x="242.5" y="177.2">Escala/Scale:</text>
<text x="242.5" y="182.2">Mat/Material:</text>
<text x="242.6" y="185.9">Trat. Térmico/</text>
<text x="242.5" y="188.4">Heat treatment:</text>
<text x="242.5" y="191">Rugosidad/</text>
<text x="265.6" y="190.8">Revisión/Review</text>
<text x="242.5" y="193.5">Roughness</text>
</g>
<g font-size="2">
<text x="97.3" y="21.1">-0,120</text>
<text x="97.9" y="19">0,000</text>
<text x="123.4" y="47.3">0,000</text>
<text x="122.8" y="49.4">-0,500</text>
<text x="123" y="63.8">+1,500</text>
<text x="123.1" y="65.9">-0,500</text>
<text x="58.7" y="71.7" transform="rotate(-90 58.7 71.7)">0,000</text>
<text x="138.4" y="70.7" transform="rotate(-90 138.4 70.7)">0,000</text>
<text x="140.6" y="71.3" transform="rotate(-90 140.6 71.3)">-0,013</text>
<text x="45.5" y="72.2" transform="rotate(-90 45.5 72.2)">0,000</text>
<text x="47.7" y="72.8" transform="rotate(-90 47.7 72.8)">-0,020</text>
<text x="60.9" y="72.3" transform="rotate(-90 60.9 72.3)">-0,060</text>
<text x="75.7" y="110.7">-0,500</text>
<text x="76.3" y="108.5">0,000</text>
<text x="72.6" y="125">+1,500</text>
<text x="72.7" y="127.2">-0,500</text>
<text x="103.9" y="130.1">-0,120</text>
<text x="104.5" y="127.9">0,000</text>
</g>
<g font-size="1.7">
<text x="115" y="161.1">Sin decimal/Without Decimal</text>
<text x="115" y="156.9">Tolerancias(salvo especificación)/</text>
<text x="115" y="159">Tolerances(unless otherwise noted)</text>
<text x="141.5" y="161.1">X.</text>
<text x="144.9" y="161.1">±0.1</text>
<text x="115" y="163.3">Un decimal/One Decimal</text>
<text x="115" y="165.4">Dos decimales/Two Decimal</text>
<text x="115.1" y="167.8">Ángulos/Angles</text>
<text x="141.2" y="165.4">X.XX ±0.02</text>
<text x="141.4" y="163.3">X.X</text>
<text x="142.1" y="167.8">±0.5°</text>
<text x="145.5" y="163.3">±0.05</text>
<text x="242.4" y="199">.ve</text>
<text x="257.8" y="199">A</text>
</g>
</svg>
